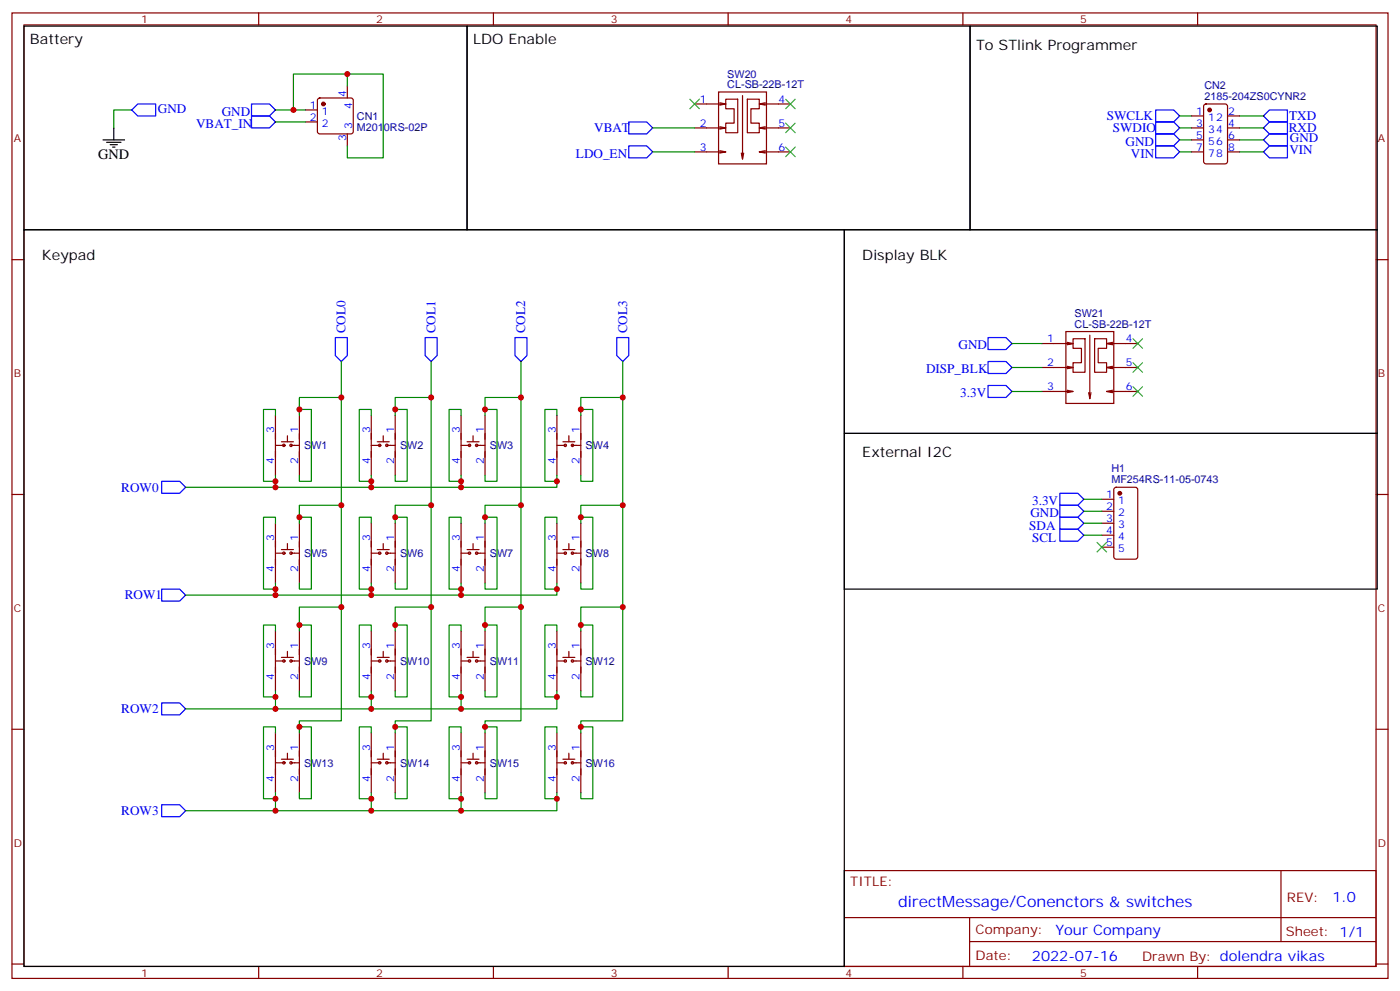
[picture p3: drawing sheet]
<svg xmlns="http://www.w3.org/2000/svg" width="412mm" height="292mm" viewBox="0 0 412 292" stroke-linecap="round" stroke-linejoin="round" font-family="sans-serif">
<g fill="none" stroke="#870000" stroke-width=".35">
<path d="M3.5 3.8h405.4v284.3h-405.4zM7.1 7.3h398.2v277.3h-398.2zM76.2 3.8v3.5M145.3 3.8v3.5M214.5 3.8v3.5M283.6 3.8v3.5M352.8 3.8v3.5M90 32.4h3.5M90 35.9h3.5M93.7 29.1l.5-.2h9.2l.5 .2 .2 .5v9.1l-.3 .5-.4 .2h-9.2l-.5-.2-.2-.5v-9.1zM102.3 25.3v3.6M102.3 39.4v3.6"/>
<path d="M204.6 30.6h9.2l-1.8 .4M204.6 37.7h9.2l-1.8 .3M211.7 27.1h14.1v21.2h-14.1zM212 30.3l1.8 .3M212 37.3l1.8 .4M213.8 29.2h3.5v9.9h-3.5v-2.8h2.5v-4.3h-2.5zM218.7 28.2v18.6l-.3-1.7M220.1 29.2h3.6v2.8h-2.5v4.3h2.5v2.8h-3.6zM225.4 30.3l-1.7 .3M225.4 37.3l-1.7 .4M232.8 30.6h-9.1l1.7 .4M232.8 37.7h-9.1l1.7 .3"/>
<path d="M351 37.7h3.5M351 34.1h3.5M354.8 30.8l.4-.2h5.7l.6 .5 .1 16.5-.5 .6-5.9 .1-.6-.5-.1-16.5zM361.6 37.7h3.5M361.6 34.1h3.5M204.6 44.7h9.2l-1.8 .4M212 44.4l1.8 .3M219.1 45.1l-.4 1.7M225.4 44.4l-1.7 .3M232.8 44.7h-9.1l1.7 .4M351 44.7h3.5M351 41.2h3.5"/>
<path d="M361.6 44.7h3.5M361.6 41.2h3.5M3.5 76.5h3.6M405.3 76.5h3.6M314 97.6h14.1v21.2h-14.1zM316.1 99.8h3.5v9.8h-3.5v-2.8h2.5v-4.2h-2.5zM321 98.7v18.7l-.3-1.8M322.4 99.8h3.6v2.8h-2.5v4.2h2.5v2.8h-3.6zM306.9 101.2h9.2l-1.8 .3M306.9 108.2h9.2l-1.8 .4M306.9 115.3h9.2l-1.8 .3M314.3 100.8l1.8 .4"/>
<path d="M314.3 107.9l1.8 .3M314.3 114.9l1.8 .4M321.4 115.6l-.4 1.8M327.7 100.8l-1.7 .4M327.7 107.9l-1.7 .3M327.7 114.9l-1.7 .4M335.1 101.2h-9.1l1.7 .3M335.1 108.2h-9.1l1.7 .4M335.1 115.3h-9.1l1.7 .3M81.1 122.3v17.7M81.1 131.2h2.5M82.9 130.1h3.5"/>
<path d="M84.7 128.3v1.8M85.7 131.2h2.5M88.2 122.3v17.7M109.4 131.2h2.4M109.4 122.3v17.7M111.1 130.1h3.6M112.9 128.3v1.8M113.9 131.2h2.5M116.4 122.3v17.7M135.8 131.2h2.5M135.8 122.3v17.7M137.6 130.1h3.5"/>
<path d="M139.3 128.3v1.8M140.4 131.2h2.5M142.9 122.3v17.7M164 131.2h2.5M164 122.3v17.7M165.8 130.1h3.5M167.6 128.3v1.8M168.6 131.2h2.5M171.1 122.3v17.7M3.5 145.6h3.6M81.1 154.1v17.6M88.2 154.1v17.6"/>
<path d="M109.4 154.1v17.6M116.4 154.1v17.6M135.8 154.1v17.6M142.9 154.1v17.6M164 154.1v17.6M171.1 154.1v17.6M324.6 147h3.5M324.6 150.6h3.5M324.6 154.1h3.5M324.6 157.6h3.5M328.3 143.7l.5-.2h5.6l.7 .4v20.1l-.4 .6-5.9 .1-.7-.5v-20zM405.3 145.6h3.6"/>
<path d="M81.1 162.9h2.5M82.9 161.9h3.5M84.7 160.1v1.8M85.7 162.9h2.5M109.4 162.9h2.4M111.1 161.9h3.6M112.9 160.1v1.8M113.9 162.9h2.5M135.8 162.9h2.5M137.6 161.9h3.5M139.3 160.1v1.8M140.4 162.9h2.5"/>
<path d="M164 162.9h2.5M165.8 161.9h3.5M167.6 160.1v1.8M168.6 162.9h2.5M324.6 161.1h3.5M81.1 185.8v17.7M81.1 194.7h2.5M82.9 193.6h3.5M84.7 191.8v1.8M85.7 194.7h2.5M88.2 185.8v17.7M109.4 185.8v17.7"/>
<path d="M109.4 194.7h2.4M111.1 193.6h3.6M112.9 191.8v1.8M113.9 194.7h2.5M116.4 185.8v17.7M135.8 185.8v17.7M135.8 194.7h2.5M137.6 193.6h3.5M139.3 191.8v1.8M140.4 194.7h2.5M142.9 185.8v17.7M164 185.8v17.7"/>
<path d="M164 194.7h2.5M165.8 193.6h3.5M167.6 191.8v1.8M168.6 194.7h2.5M171.1 185.8v17.7M3.5 214.8h3.6M81.1 215.8v17.7M88.2 215.8v17.7M109.4 215.8v17.7M116.4 215.8v17.7M135.8 215.8v17.7M142.9 215.8v17.7"/>
<path d="M164 215.8v17.7M171.1 215.8v17.7M405.3 214.8h3.6M81.1 224.6h2.5M82.9 223.6h3.5M84.7 221.8v1.8M85.7 224.6h2.5M109.4 224.6h2.4M111.1 223.6h3.6M112.9 221.8v1.8M113.9 224.6h2.5M135.8 224.6h2.5"/>
<path d="M137.6 223.6h3.5M139.3 221.8v1.8M140.4 224.6h2.5M164 224.6h2.5M165.8 223.6h3.5M167.6 221.8v1.8M168.6 224.6h2.5M248.7 256.4h156.6v28.2h-156.6zM377.3 256.4v20.9M248.7 270.2h156.5M285.6 277.3h119.6M285.6 270.2v14.2"/>
<path d="M3.5 283.9h3.6M76.2 284.6v3.5M145.3 284.6v3.5M214.5 284.6v3.5M283.6 284.6v3.5M352.8 284.6v3.5M405.3 283.9h3.6"/>
<circle cx="83.6" cy="131.2" r=".35"/>
<circle cx="85.7" cy="131.2" r=".35"/>
<circle cx="111.8" cy="131.2" r=".35"/>
<circle cx="113.9" cy="131.2" r=".35"/>
<circle cx="138.3" cy="131.2" r=".35"/>
<circle cx="140.4" cy="131.2" r=".35"/>
<circle cx="166.5" cy="131.2" r=".35"/>
<circle cx="168.6" cy="131.2" r=".35"/>
<circle cx="83.6" cy="162.9" r=".35"/>
<circle cx="85.7" cy="162.9" r=".35"/>
<circle cx="111.8" cy="162.9" r=".35"/>
<circle cx="113.9" cy="162.9" r=".35"/>
<circle cx="138.3" cy="162.9" r=".35"/>
<circle cx="140.4" cy="162.9" r=".35"/>
<circle cx="166.5" cy="162.9" r=".35"/>
<circle cx="168.6" cy="162.9" r=".35"/>
<circle cx="83.6" cy="194.7" r=".35"/>
<circle cx="85.7" cy="194.7" r=".35"/>
<circle cx="111.8" cy="194.7" r=".35"/>
<circle cx="113.9" cy="194.7" r=".35"/>
<circle cx="138.3" cy="194.7" r=".35"/>
<circle cx="140.4" cy="194.7" r=".35"/>
<circle cx="166.5" cy="194.7" r=".35"/>
<circle cx="168.6" cy="194.7" r=".35"/>
<circle cx="83.6" cy="224.6" r=".35"/>
<circle cx="85.7" cy="224.6" r=".35"/>
<circle cx="111.8" cy="224.6" r=".35"/>
<circle cx="113.9" cy="224.6" r=".35"/>
<circle cx="138.3" cy="224.6" r=".35"/>
<circle cx="140.4" cy="224.6" r=".35"/>
<circle cx="166.5" cy="224.6" r=".35"/>
<circle cx="168.6" cy="224.6" r=".35"/>
</g>
<g fill="none" stroke="#008700" stroke-width=".35">
<path d="M38.8 32.4h-5.3v5.3M81.1 32.4h8.9M81.1 35.9h8.9M102.3 25.3v-3.5h10.6v24.7h-10.6v-3.5M102.3 21.8h-15.9v10.6M192.3 37.7h12.3M347.5 34.1h3.5M347.5 37.7h3.5M365.1 34.1h7.1M365.1 37.7h7.1M192.3 44.7h12.3M347.5 41.2h3.5"/>
<path d="M347.5 44.7h3.5M365.1 41.2h7.1M365.1 44.7h7.1M100.5 106.5v105.8h-12.3v3.5M100.5 117.1h-12.3v5.2M127 106.5v105.8h-10.6v3.5M127 117.1h-10.6v5.2M153.5 106.5v105.8h-10.6v3.5M153.5 117.1h-10.6v5.2M183.4 106.5v105.8h-12.3v3.5M183.4 117.1h-12.3v5.2M298.1 101.2h8.8"/>
<path d="M298.1 108.2h8.8M298.1 115.3h8.8M81.1 122.3v-1.7h-3.5v21.1h3.5M81.1 140v3.5M88.2 120.6h3.5v21.1h-3.5v-1.7M109.4 122.3v-1.7h-3.6v21.1h3.6M109.4 140v3.5M116.4 120.6h3.5v21.1h-3.5v-1.7M135.8 122.3v-1.7h-3.5v21.1h3.5M135.8 140v3.5M142.9 120.6h3.5v21.1h-3.5v-1.7M164 140v3.5h-109.3"/>
<path d="M164 122.3v-1.7h-3.5v21.1h3.5M171.1 120.6h3.5v21.1h-3.5v-1.7M81.1 154.1v-1.8h-3.5v21.2h3.5M88.2 152.3h3.5v21.2h-3.5v-1.8M100.5 148.8h-12.3v5.3M109.4 154.1v-1.8h-3.6v21.2h3.6M116.4 152.3h3.5v21.2h-3.5v-1.8M127 148.8h-10.6v5.3M135.8 154.1v-1.8h-3.5v21.2h3.5M142.9 152.3h3.5v21.2h-3.5v-1.8M153.5 148.8h-10.6v5.3M164 154.1v-1.8h-3.5v21.2h3.5"/>
<path d="M171.1 152.3h3.5v21.2h-3.5v-1.8M183.4 148.8h-12.3v5.3M319.3 147h5.3M319.3 150.6h5.3M319.3 154.1h5.3M319.3 157.6h5.3M81.1 171.7v3.6M100.5 178.8h-12.3v7M109.4 171.7v3.6M127 178.8h-10.6v7M135.8 171.7v3.6M153.5 178.8h-10.6v7"/>
<path d="M164 171.7v3.6h-109.3M183.4 178.8h-12.3v7M81.1 185.8v-1.7h-3.5v21.1h3.5M88.2 184.1h3.5v21.1h-3.5v-1.7M109.4 185.8v-1.7h-3.6v21.1h3.6M116.4 184.1h3.5v21.1h-3.5v-1.7M135.8 185.8v-1.7h-3.5v21.1h3.5M142.9 184.1h3.5v21.1h-3.5v-1.7M164 185.8v-1.7h-3.5v21.1h3.5M171.1 184.1h3.5v21.1h-3.5v-1.7M81.1 215.8v-1.7h-3.5v21.1h3.5M81.1 203.5v5.3"/>
<path d="M88.2 214.1h3.5v21.1h-3.5v-1.7M109.4 215.8v-1.7h-3.6v21.1h3.6M109.4 203.5v5.3M116.4 214.1h3.5v21.1h-3.5v-1.7M135.8 215.8v-1.7h-3.5v21.1h3.5M135.8 203.5v5.3M142.9 214.1h3.5v21.1h-3.5v-1.7M164 203.5v5.3h-109.3M164 215.8v-1.7h-3.5v21.1h3.5M171.1 214.1h3.5v21.1h-3.5v-1.7M81.1 233.5v5.3M109.4 233.5v5.3"/>
<path d="M135.8 233.5v5.3M164 233.5v5.3h-109.3"/>
</g>
<g fill="none" stroke="#00f" stroke-width=".35">
<path d="M40.6 30.6h5.3v3.5h-5.3l-1.8-1.7zM74.1 30.6h5.3l1.7 1.8-1.7 1.7h-5.3zM74.1 34.1h5.3l1.7 1.8-1.7 1.8h-5.3zM185.2 35.9h5.3l1.8 1.8-1.8 1.7h-5.3zM340.4 32.4h5.3l1.8 1.7-1.8 1.8h-5.3zM340.4 35.9h5.3l1.8 1.8-1.8 1.7h-5.3zM340.4 39.4h5.3l1.8 1.8-1.8 1.8h-5.3zM372.2 34.1l1.7-1.7h5.3v3.5h-5.3zM372.2 37.7l1.7-1.8h5.3v3.5h-5.3zM373.9 39.4h5.3v3.6h-5.3l-1.7-1.8zM185.2 43h5.3l1.8 1.7-1.8 1.8h-5.3zM340.4 43h5.3l1.8 1.7-1.8 1.8h-5.3z"/>
<path d="M372.2 44.7l1.7-1.7h5.3v3.5h-5.3zM98.8 99.4h3.5v5.3l-1.8 1.8-1.7-1.8zM125.2 99.4h3.6v5.3l-1.8 1.8-1.8-1.8zM151.7 99.4h3.5v5.3l-1.7 1.8-1.8-1.8zM181.7 99.4h3.5v5.3l-1.8 1.8-1.7-1.8zM291 99.4h5.3l1.8 1.8-1.8 1.7h-5.3zM291 106.5h5.3l1.8 1.7-1.8 1.8h-5.3zM291 113.5h5.3l1.8 1.8-1.8 1.8h-5.3zM47.6 141.7h5.3l1.8 1.8-1.8 1.8h-5.3zM312.2 155.9h5.3l1.8 1.7-1.8 1.8h-5.3zM312.2 152.3h5.3l1.8 1.8-1.8 1.8h-5.3zM312.2 148.8h5.3l1.8 1.8-1.8 1.7h-5.3z"/>
<path d="M312.2 145.3h5.3l1.8 1.7-1.8 1.8h-5.3zM47.6 173.5h5.3l1.8 1.8-1.8 1.7h-5.3zM47.6 207h5.3l1.8 1.8-1.8 1.7h-5.3zM47.6 237h5.3l1.8 1.8-1.8 1.7h-5.3z"/>
</g>
<path d="M7.1 7.7h130.5v60h-130.5zM137.6 7.7h148.2v60h-148.2zM285.8 7.7h119.9v60h-119.9zM33.5 37.7v3.5M30.3 41.2h6.4M31.4 41.9h4.2M32.5 42.6h2.1M33.2 43.3h.7M7.1 67.7h241.6v216.9h-241.6zM248.7 67.7h157v59.9h-157zM248.7 127.6h157v45.9h-157z" fill="none" stroke="#000" stroke-width=".35"/>
<g fill="#870000" stroke="#870000" stroke-width=".35">
<circle cx="95.2" cy="30.6" r=".53"/>
<circle cx="356.3" cy="32.4" r=".53"/>
<circle cx="329.8" cy="145.3" r=".53"/>
</g>
<g fill="none" stroke="#3c3" stroke-width=".35">
<path d="M203.2 29.2l2.8 2.8M206 29.2l-2.8 2.8M231.4 29.2l2.8 2.8M231.4 36.3l2.8 2.8M234.2 29.2l-2.8 2.8M234.2 36.3l-2.8 2.8M231.4 43.3l2.8 2.8M234.2 43.3l-2.8 2.8M333.7 99.8l2.8 2.8M336.5 99.8l-2.8 2.8M333.7 106.8l2.8 2.8M333.7 113.9l2.8 2.8"/>
<path d="M336.5 106.8l-2.8 2.8M336.5 113.9l-2.8 2.8M323.1 159.7l2.9 2.9M326 159.7l-2.9 2.9"/>
</g>
<g fill="#c00">
<circle cx="100.5" cy="178.8" r=".88"/>
<circle cx="100.5" cy="148.8" r=".88"/>
<circle cx="100.5" cy="117.1" r=".88"/>
<circle cx="127" cy="178.8" r=".88"/>
<circle cx="127" cy="148.8" r=".88"/>
<circle cx="127" cy="117.1" r=".88"/>
<circle cx="153.5" cy="178.8" r=".88"/>
<circle cx="153.5" cy="148.8" r=".88"/>
<circle cx="153.5" cy="117.1" r=".88"/>
<circle cx="183.4" cy="178.8" r=".88"/>
<circle cx="183.4" cy="148.8" r=".88"/>
<circle cx="183.4" cy="117.1" r=".88"/>
<circle cx="135.8" cy="143.5" r=".88"/>
<circle cx="109.4" cy="143.5" r=".88"/>
<circle cx="81.1" cy="143.5" r=".88"/>
<circle cx="135.8" cy="175.3" r=".88"/>
<circle cx="109.4" cy="175.3" r=".88"/>
<circle cx="81.1" cy="175.3" r=".88"/>
<circle cx="135.8" cy="208.8" r=".88"/>
<circle cx="109.4" cy="208.8" r=".88"/>
<circle cx="81.1" cy="208.8" r=".88"/>
<circle cx="135.8" cy="238.8" r=".88"/>
<circle cx="109.4" cy="238.8" r=".88"/>
<circle cx="81.1" cy="238.8" r=".88"/>
<circle cx="81.1" cy="141.7" r=".88"/>
<circle cx="88.2" cy="120.6" r=".88"/>
<circle cx="109.4" cy="141.7" r=".88"/>
<circle cx="135.8" cy="141.7" r=".88"/>
<circle cx="164" cy="141.7" r=".88"/>
<circle cx="164" cy="173.5" r=".88"/>
<circle cx="135.8" cy="173.5" r=".88"/>
<circle cx="109.4" cy="173.5" r=".88"/>
<circle cx="81.1" cy="173.5" r=".88"/>
<circle cx="81.1" cy="205.2" r=".88"/>
<circle cx="109.4" cy="205.2" r=".88"/>
<circle cx="135.8" cy="205.2" r=".88"/>
<circle cx="164" cy="205.2" r=".88"/>
<circle cx="164" cy="235.2" r=".88"/>
<circle cx="109.4" cy="235.2" r=".88"/>
<circle cx="135.8" cy="235.2" r=".88"/>
<circle cx="81.1" cy="235.2" r=".88"/>
<circle cx="116.4" cy="120.6" r=".88"/>
<circle cx="142.9" cy="120.6" r=".88"/>
<circle cx="171.1" cy="120.6" r=".88"/>
<circle cx="171.1" cy="152.3" r=".88"/>
<circle cx="142.9" cy="152.3" r=".88"/>
<circle cx="116.4" cy="152.3" r=".88"/>
<circle cx="88.2" cy="152.3" r=".88"/>
<circle cx="88.2" cy="184.1" r=".88"/>
<circle cx="116.4" cy="184.1" r=".88"/>
<circle cx="142.9" cy="184.1" r=".88"/>
<circle cx="171.1" cy="184.1" r=".88"/>
<circle cx="171.1" cy="214.1" r=".88"/>
<circle cx="142.9" cy="214.1" r=".88"/>
<circle cx="116.4" cy="214.1" r=".88"/>
<circle cx="88.2" cy="214.1" r=".88"/>
<circle cx="86.4" cy="32.4" r=".88"/>
<circle cx="102.3" cy="21.8" r=".88"/>
</g>
<text font-size="4.6" fill="#00f" x="264.6" y="267">directMessage/Conenctors &amp; switches</text>
<g font-size="4.2">
<text x="8.8" y="13">Battery</text>
<text x="139.3" y="13">LDO Enable</text>
<text x="287.5" y="14.7">To STlink Programmer</text>
<text x="28.9" y="46.8">GND</text>
<text x="12.3" y="76.5">Keypad</text>
<text x="254" y="76.5">Display BLK</text>
<text x="254" y="134.7">External I2C</text>
</g>
<g font-size="4.2" fill="#00f">
<text x="392.5" y="265.7">1.0</text>
<text x="310.9" y="275.2">Your Company</text>
<text x="304" y="283">2022-07-16</text>
</g>
<g font-size="3.9" fill="#00f">
<text x="46.5" y="33.1">GND</text>
<text x="65.3" y="34.1">GND</text>
<text x="326" y="35.4">SWCLK</text>
<text x="379.8" y="35.4">TXD</text>
<text x="57.8" y="37.7">VBAT_IN</text>
<text x="175" y="38.9">VBAT</text>
<text x="327.8" y="38.9">SWDIO</text>
<text x="379.6" y="39">RXD</text>
<text x="380" y="41.9">GND</text>
<text x="169.7" y="46.5">LDO_EN</text>
<text x="331.5" y="43.1">GND</text>
<text x="333.1" y="46.5">VIN</text>
<text x="379.8" y="45.5">VIN</text>
<text x="101.8" y="98.2" transform="rotate(-90 101.8 98.2)">COL0</text>
<text x="128.3" y="98.2" transform="rotate(-90 128.3 98.2)">COL1</text>
<text x="154.7" y="98.2" transform="rotate(-90 154.7 98.2)">COL2</text>
<text x="184.7" y="98.2" transform="rotate(-90 184.7 98.2)">COL3</text>
<text x="282.4" y="102.9">GND</text>
<text x="272.8" y="110">DISP_BLK</text>
<text x="282.9" y="117">3.3V</text>
<text x="35.7" y="144.8">ROW0</text>
<text x="304" y="148.7">3.3V</text>
<text x="303.2" y="155.9">SDA</text>
<text x="303.5" y="152.2">GND</text>
<text x="304.1" y="159.5">SCL</text>
<text x="36.8" y="176.5">ROW1</text>
<text x="35.7" y="210">ROW2</text>
<text x="35.7" y="240">ROW3</text>
</g>
<g font-size="3.9" fill="#800">
<text x="250.5" y="261">TITLE:</text>
<text x="379.1" y="265.7">REV:</text>
<text x="287.4" y="275.2">Company:</text>
<text x="378.7" y="275.8">Sheet: 1/1</text>
<text x="287.4" y="282.9">Date:</text>
<text x="336.4" y="282.9">Drawn By: dolendra vikas</text>
</g>
<g font-size="3.2" fill="#800">
<text x="41.6" y="6.8">1</text>
<text x="110.8" y="6.8">2</text>
<text x="179.9" y="6.8">3</text>
<text x="249.1" y="6.8">4</text>
<text x="318.2" y="6.8">5</text>
<text x="4.1" y="41.9">A</text>
<text x="405.9" y="41.9">A</text>
<text x="4.1" y="111.1">B</text>
<text x="405.9" y="111.1">B</text>
<text x="4.1" y="180.2">C</text>
<text x="405.9" y="180.2">C</text>
<text x="4.1" y="249.3">D</text>
<text x="405.9" y="249.3">D</text>
<text x="41.6" y="287.6">1</text>
<text x="110.8" y="287.6">2</text>
<text x="179.9" y="287.6">3</text>
<text x="249.1" y="287.6">4</text>
<text x="318.2" y="287.6">5</text>
</g>
<g font-size="3.2" fill="#000080">
<text x="214.2" y="22.9">SW20</text>
<text x="214.2" y="26">CL-SB-22B-12T</text>
<text x="354.8" y="29.4">2185-204ZS0CYNR2</text>
<text x="354.8" y="26.2">CN2</text>
<text x="105.1" y="35.3">CN1</text>
<text x="105.1" y="38.5">M2010RS-02P</text>
<text x="316.5" y="93.4">SW21</text>
<text x="316.5" y="96.6">CL-SB-22B-12T</text>
<text x="89.6" y="132.3">SW1</text>
<text x="117.8" y="132.3">SW2</text>
<text x="144.3" y="132.3">SW3</text>
<text x="172.5" y="132.3">SW4</text>
<text x="327.4" y="142.3">MF254RS-11-05-0743</text>
<text x="327.4" y="139.1">H1</text>
<text x="89.6" y="164">SW5</text>
<text x="117.8" y="164">SW6</text>
<text x="144.3" y="164">SW7</text>
<text x="172.5" y="164">SW8</text>
<text x="89.6" y="195.8">SW9</text>
<text x="117.8" y="195.8">SW10</text>
<text x="144.3" y="195.8">SW11</text>
<text x="172.5" y="195.8">SW12</text>
<text x="89.6" y="225.8">SW13</text>
<text x="117.8" y="225.8">SW14</text>
<text x="144.3" y="225.8">SW15</text>
<text x="172.5" y="225.8">SW16</text>
</g>
<g font-size="3.2" fill="#00f">
<text x="102" y="28.7" transform="rotate(-90 102 28.7)">4</text>
<text x="91.3" y="32">1</text>
<text x="91.3" y="35.6">2</text>
<text x="94.8" y="33.8">1</text>
<text x="103.7" y="32.2" transform="rotate(-90 103.7 32.2)">4</text>
<text x="206.1" y="30.3">1</text>
<text x="229.3" y="30.3">4</text>
<text x="352.3" y="33.8">1</text>
<text x="355.8" y="35.6">12</text>
<text x="361.8" y="33.8">2</text>
<text x="94.8" y="37.3">2</text>
<text x="102" y="41.6" transform="rotate(-90 102 41.6)">3</text>
<text x="103.7" y="38.1" transform="rotate(-90 103.7 38.1)">3</text>
<text x="206.1" y="37.3">2</text>
<text x="229.3" y="37.3">5</text>
<text x="352.3" y="37.3">3</text>
<text x="352.3" y="40.9">5</text>
<text x="355.8" y="39.1">34</text>
<text x="361.8" y="40.9">6</text>
<text x="361.8" y="37.3">4</text>
<text x="206.1" y="44.4">3</text>
<text x="229.3" y="44.4">6</text>
<text x="352.3" y="44.4">7</text>
<text x="355.8" y="42.6">56</text>
<text x="355.8" y="46.1">78</text>
<text x="361.8" y="44.4">8</text>
<text x="308.4" y="100.8">1</text>
<text x="331.6" y="100.8">4</text>
<text x="308.4" y="107.9">2</text>
<text x="331.6" y="107.9">5</text>
<text x="308.4" y="114.9">3</text>
<text x="331.6" y="114.9">6</text>
<text x="80.8" y="127.6" transform="rotate(-90 80.8 127.6)">3</text>
<text x="87.8" y="127.6" transform="rotate(-90 87.8 127.6)">1</text>
<text x="109" y="127.6" transform="rotate(-90 109 127.6)">3</text>
<text x="116.1" y="127.6" transform="rotate(-90 116.1 127.6)">1</text>
<text x="135.5" y="127.6" transform="rotate(-90 135.5 127.6)">3</text>
<text x="142.5" y="127.6" transform="rotate(-90 142.5 127.6)">1</text>
<text x="163.7" y="127.6" transform="rotate(-90 163.7 127.6)">3</text>
<text x="170.7" y="127.6" transform="rotate(-90 170.7 127.6)">1</text>
<text x="80.8" y="136.7" transform="rotate(-90 80.8 136.7)">4</text>
<text x="87.8" y="136.7" transform="rotate(-90 87.8 136.7)">2</text>
<text x="109" y="136.7" transform="rotate(-90 109 136.7)">4</text>
<text x="116.1" y="136.7" transform="rotate(-90 116.1 136.7)">2</text>
<text x="135.5" y="136.7" transform="rotate(-90 135.5 136.7)">4</text>
<text x="142.5" y="136.7" transform="rotate(-90 142.5 136.7)">2</text>
<text x="163.7" y="136.7" transform="rotate(-90 163.7 136.7)">4</text>
<text x="170.7" y="136.7" transform="rotate(-90 170.7 136.7)">2</text>
<text x="325.9" y="146.7">1</text>
<text x="329.4" y="148.4">1</text>
<text x="325.9" y="150.2">2</text>
<text x="325.9" y="153.7">3</text>
<text x="329.4" y="152">2</text>
<text x="329.4" y="155.5">3</text>
<text x="80.8" y="159.4" transform="rotate(-90 80.8 159.4)">3</text>
<text x="87.8" y="159.4" transform="rotate(-90 87.8 159.4)">1</text>
<text x="109" y="159.4" transform="rotate(-90 109 159.4)">3</text>
<text x="116.1" y="159.4" transform="rotate(-90 116.1 159.4)">1</text>
<text x="135.5" y="159.4" transform="rotate(-90 135.5 159.4)">3</text>
<text x="142.5" y="159.4" transform="rotate(-90 142.5 159.4)">1</text>
<text x="163.7" y="159.4" transform="rotate(-90 163.7 159.4)">3</text>
<text x="170.7" y="159.4" transform="rotate(-90 170.7 159.4)">1</text>
<text x="325.9" y="157.3">4</text>
<text x="325.9" y="160.8">5</text>
<text x="329.4" y="159">4</text>
<text x="329.4" y="162.6">5</text>
<text x="80.8" y="168.5" transform="rotate(-90 80.8 168.5)">4</text>
<text x="87.8" y="168.5" transform="rotate(-90 87.8 168.5)">2</text>
<text x="109" y="168.5" transform="rotate(-90 109 168.5)">4</text>
<text x="116.1" y="168.5" transform="rotate(-90 116.1 168.5)">2</text>
<text x="135.5" y="168.5" transform="rotate(-90 135.5 168.5)">4</text>
<text x="142.5" y="168.5" transform="rotate(-90 142.5 168.5)">2</text>
<text x="163.7" y="168.5" transform="rotate(-90 163.7 168.5)">4</text>
<text x="170.7" y="168.5" transform="rotate(-90 170.7 168.5)">2</text>
<text x="80.8" y="191.1" transform="rotate(-90 80.8 191.1)">3</text>
<text x="87.8" y="191.1" transform="rotate(-90 87.8 191.1)">1</text>
<text x="109" y="191.1" transform="rotate(-90 109 191.1)">3</text>
<text x="116.1" y="191.1" transform="rotate(-90 116.1 191.1)">1</text>
<text x="135.5" y="191.1" transform="rotate(-90 135.5 191.1)">3</text>
<text x="142.5" y="191.1" transform="rotate(-90 142.5 191.1)">1</text>
<text x="163.7" y="191.1" transform="rotate(-90 163.7 191.1)">3</text>
<text x="170.7" y="191.1" transform="rotate(-90 170.7 191.1)">1</text>
<text x="80.8" y="200.2" transform="rotate(-90 80.8 200.2)">4</text>
<text x="87.8" y="200.2" transform="rotate(-90 87.8 200.2)">2</text>
<text x="109" y="200.2" transform="rotate(-90 109 200.2)">4</text>
<text x="116.1" y="200.2" transform="rotate(-90 116.1 200.2)">2</text>
<text x="135.5" y="200.2" transform="rotate(-90 135.5 200.2)">4</text>
<text x="142.5" y="200.2" transform="rotate(-90 142.5 200.2)">2</text>
<text x="163.7" y="200.2" transform="rotate(-90 163.7 200.2)">4</text>
<text x="170.7" y="200.2" transform="rotate(-90 170.7 200.2)">2</text>
<text x="80.8" y="221.1" transform="rotate(-90 80.8 221.1)">3</text>
<text x="87.8" y="221.1" transform="rotate(-90 87.8 221.1)">1</text>
<text x="109" y="221.1" transform="rotate(-90 109 221.1)">3</text>
<text x="116.1" y="221.1" transform="rotate(-90 116.1 221.1)">1</text>
<text x="135.5" y="221.1" transform="rotate(-90 135.5 221.1)">3</text>
<text x="142.5" y="221.1" transform="rotate(-90 142.5 221.1)">1</text>
<text x="163.7" y="221.1" transform="rotate(-90 163.7 221.1)">3</text>
<text x="170.7" y="221.1" transform="rotate(-90 170.7 221.1)">1</text>
<text x="80.8" y="230.2" transform="rotate(-90 80.8 230.2)">4</text>
<text x="87.8" y="230.2" transform="rotate(-90 87.8 230.2)">2</text>
<text x="109" y="230.2" transform="rotate(-90 109 230.2)">4</text>
<text x="116.1" y="230.2" transform="rotate(-90 116.1 230.2)">2</text>
<text x="135.5" y="230.2" transform="rotate(-90 135.5 230.2)">4</text>
<text x="142.5" y="230.2" transform="rotate(-90 142.5 230.2)">2</text>
<text x="163.7" y="230.2" transform="rotate(-90 163.7 230.2)">4</text>
<text x="170.7" y="230.2" transform="rotate(-90 170.7 230.2)">2</text>
</g>
</svg>
